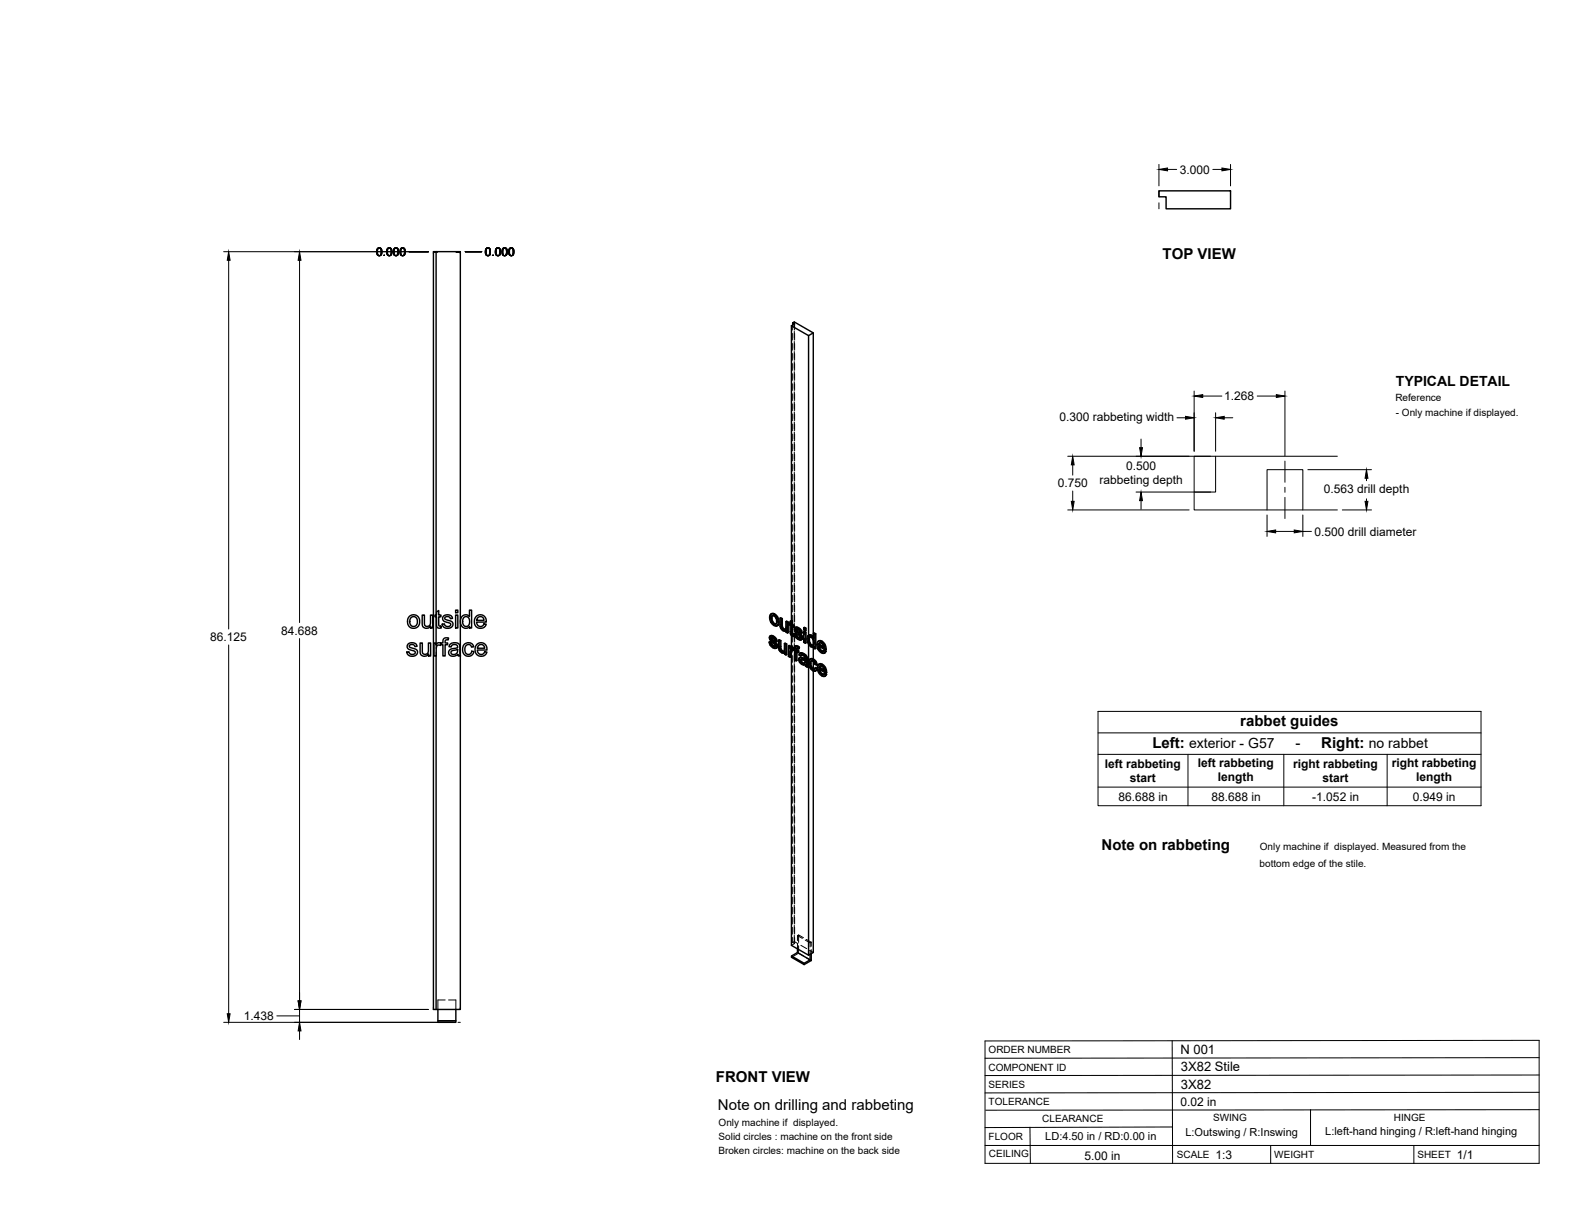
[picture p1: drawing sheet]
<svg xmlns="http://www.w3.org/2000/svg" width="559mm" height="432mm" viewBox="0 0 559 432" stroke-linecap="round" stroke-linejoin="round" font-family="sans-serif">
<!-- layer: Visible -->
<g fill="none" stroke="#000" stroke-width=".51">
<path d="M411.2 67.7h25.4v6.4h-22.9v-4.3h-2.5zM154.7 89.3h8.6v143.3M280.8 115.6v104.7M281.2 114.6l.6-.4 6.7 3.9-1.6 1-6.1-3.5M281.2 114.6l.7 .4-1.1 .6M281.2 114.6v.7M286.9 119.1v106.3M288.5 118.1v107.8M145.3 218.6l.9-.4a2.33 2.33 0 0 1 2.7 2.9 2.33 2.33 0 0 1-3.8 1.1l-.5-1.1a2.74 2.74 0 0 1 .7-2.5zM145.8 219.2l1.2-.4 .9 .8 .1 1.6-.7 1h-1.2l-.5-.6-.2-1.4zM149.8 218.2h.8v2.6a1.14 1.14 0 0 0 1.1 1.4 1.14 1.14 0 0 0 1-1.5v-2.5h.8v4.6h-.7v-.6a1.63 1.63 0 0 1-1.9 .7 1.63 1.63 0 0 1-1.1-1.8zM154.7 218.2v-128.9h-.9v268.9h.9"/>
<path d="M154.7 218.8v10M154.9 217.1l.8-.5v1.6h.7v.6h-.7v3.2l.7 .1 .2 .7-.6 .1a1.02 1.02 0 0 1-1.1-1.4v-2.7h-.6v-.6h.6zM157.4 218.6l1.3-.5a1.58 1.58 0 0 1 1.8 1.3l-.7 .1a.99 .99 0 0 0-1-.8 .99 .99 0 0 0-1 .9l2.6 1.1a1.59 1.59 0 0 1-.2 1.9 1.59 1.59 0 0 1-1.9 .3l-.8-.3-.4-.6-.2-.5 .8-.2a1.08 1.08 0 0 0 1.1 1 1.08 1.08 0 0 0 1-1l-1.9-.7a1.19 1.19 0 0 1-.5-2zM161.6 218.2h.8v4.6h-.8zM161.6 216.5h.8v.9h-.8zM163.9 218.7a1.73 1.73 0 0 1 2.7 .1v-2.3h.7v6.3h-.7v-.5a1.89 1.89 0 0 1-2.3 .4 1.89 1.89 0 0 1-1-2.2zM164.5 219.2l.9-.4 .9 .4 .3 1.2-.2 1.2a1.26 1.26 0 0 1-1.6 .5 1.26 1.26 0 0 1-.7-1.6zM168.9 218.8a2.14 2.14 0 0 1 2.5-.4 2.14 2.14 0 0 1 1.1 2.3h-3.4l.2 .8a1.29 1.29 0 0 0 1.2 .8 1.29 1.29 0 0 0 1.2-.9h.8l-.5 .9a2.33 2.33 0 0 1-3.1 0 2.33 2.33 0 0 1-.3-3.1zM169.5 219.1l1.3-.3a1.27 1.27 0 0 1 .9 1.3h-2.6zM273.6 217.8l.7-.2 .5 .2zM273.6 217.8l-.6 1.1 .5 1.9 1.3 1.2 .6 .1 .5-.3M273.6 219.4l.3 1.3"/>
<path d="M274.1 218.4l-.2 .8M274.6 218l.9 .9a1.64 1.64 0 0 1 .9 1.7M274.8 217.8l1.1 1.2M275.7 219.1l.4 1.7 .3-.2-.2 1.1M276.7 219.3l.6 .3 .3-.1v2.8M277.3 219.6v2.7h.3l.2 .5M277.6 219.5l-.6-.3-.3 .1 .2 3.3 1 1.2 .6 .2 .4-.2M144.8 228.5l1.3-.5a1.58 1.58 0 0 1 1.9 1.3l-.8 .1a1.02 1.02 0 0 0-1-.7 1.02 1.02 0 0 0-1 .7l2.2 .9a1.39 1.39 0 0 1 .6 1.8 1.39 1.39 0 0 1-1.7 .8l-.9-.2-.8-.5-.3-.8 .8-.2a1.09 1.09 0 0 0 1.1 1 1.09 1.09 0 0 0 1.1-1l-1.9-.7a1.19 1.19 0 0 1-.6-2zM149.1 228.1h.7v2.6a1.14 1.14 0 0 0 1.2 1.5 1.14 1.14 0 0 0 1-1.6v-2.5h.8v4.6h-.7v-.6a1.63 1.63 0 0 1-2 .7 1.63 1.63 0 0 1-1-1.8zM154 228.1h.7v.7a1.12 1.12 0 0 1 1.8-.5l.6-.2v-.5a1.33 1.33 0 0 1 .6-1.2 1.33 1.33 0 0 1 1.5 0l-.2 .6a.71 .71 0 0 0-.7 0 .71 .71 0 0 0-.4 .7v.4h.9v.6h-.9v4h-.8v-4h-.6v-.3l-.3 .6a1.02 1.02 0 0 0-1.2 .1 1.02 1.02 0 0 0-.2 1.2v2.4h-.8zM154.7 232.7v125.5M159.6 228.7l.7-.5 1.1-.2 1.5 .5 .5 4.2h-.8l-.2-.5a1.77 1.77 0 0 1-1.9 .7 1.77 1.77 0 0 1-1.3-1.6l.7-.9 1.6-.4a.68 .68 0 0 0 .8-.6 .68 .68 0 0 0-.8-.7 1.12 1.12 0 0 0-1.4 .9l-.8-.2z"/>
<path d="M160.2 231l1.4-.3a.42 .42 0 0 1 .5-.2 .42 .42 0 0 1 .2 .5v.1a1.2 1.2 0 0 1-1 1.1 1.2 1.2 0 0 1-1.3-.8zM163.3 232.7v125.5h-8.6M164.7 228.7l.1-.1a1.93 1.93 0 0 1 3.3 .9l-.8 .1a1.29 1.29 0 0 0-1.7-.8 1.29 1.29 0 0 0-.7 1.8l.2 .9 .7 .6a1.18 1.18 0 0 0 1.6-1l.7 .1-.3 .9a2.06 2.06 0 0 1-2.5 .6 2.06 2.06 0 0 1-1.2-2.2zM169.1 228.7a2.15 2.15 0 0 1 2.6-.4 2.15 2.15 0 0 1 1.1 2.3h-3.4l.1 .8a1.29 1.29 0 0 0 1.3 .8 1.29 1.29 0 0 0 1.2-.9l.8 .1-.5 .8a2.34 2.34 0 0 1-3.2-.1 2.34 2.34 0 0 1-.1-3.2zM169.8 229l.8-.3 .7 .1 .7 1.2h-2.6zM272.9 227.8l.5 .2M273.3 225.6l1.1 .1M273.4 228l.3-.1 .2 .7-.2 .2zM273.5 226.5l.1 .3 .2-.2 .2 .3M273.6 226.8l.2 .2 .3-.1 1.3 1.2M273.6 225.5l-.4 .2M273.7 228.8l.6 .5h.7"/>
<path d="M273.7 225.7l.5 .2 .2-.2 .7 .5M273.7 227.9l-.6-.2-.2 .1 .4 1.2 .7 .7a1.05 1.05 0 0 0 1.4 .2M273.8 227l1.2 1.2 .4-.1 .3 .5M273.8 226.3h.1M273.8 226.6v-.3l-.3 .1a1.11 1.11 0 0 1 1.4 1l.5 .2M273.9 220.7l.3-.2 .6 .8h-.3zM273.9 228.6l.6 .6M274 225.5l-.9 .2-.1 .8 .3 .8 1.6 1.5-.1 .7M274.2 225.9l.6 .5 .3-.2 .4 .6M274.2 220.5l-.3-1.3-.3 .2v-.3l.3-.6 .3-.1 .8 .5 .5 1.3-.2 1.1-.7 .1M274.3 229.3l.5 .2M274.8 226.4l.5 .6 .2-.2 .2 .7-.3 .1-.1-.6"/>
<path d="M274.8 221.3l.5 .1M274.9 229.4l-.1 .1M275.1 228.2l.3 .6 .3-.2 .1 .7M275.4 228.8l.2 .6 .2-.1-.1 .5M275.6 229.4l-.2 .5 .3-.1-.4 .2M276.1 220.8l-.2 1 .3-.1-.5 .4M276.2 227.1l.6 .3 .3-.1v2.8M276.8 227.4v2.8l.3-.1 .2 .5M276.8 230.2l.2 .5 .3-.1 .4 .4M277 230.7l.4 .4h.8l-.3 .1M277.1 227.3l-.6-.3-.3 .1v2.5l.2 1.1 .7 .8a.84 .84 0 0 0 1.3 .1M277.3 222.4l.2 .5 .3-.1 .4 .4"/>
<path d="M277.4 231.1l.5 .1M277.5 222.9l.5 .4h.7M278 223.3l.4 .2M278.3 228.3l.5 .3 .3-.1v3.7l-.3 .2v-3.8M278.4 231.6v.5l.4 .3M278.4 231.6l-.2 .1M278.7 223.3l-.3 .2M278.7 223.2l-.3 .3M278.8 220.5l.6 .4 .3-.2v3.8l-.3 .1v-3.7M278.9 223.8v.5l.5 .3M278.9 223.8l-.2 .1M279.1 228.5l-.5-.3-.3 .1v2.5l-.4 .4"/>
<path d="M279.7 220.7l-.6-.3-.3 .1-.1 2.7M280.2 229.4v.6l.6-.5 .4 .1M280.3 221.1l-.4 .1v.5l.4 .2 .1 2.9 .7 .9h.7l-.1-.6h-.5M280.3 220.5l.9-.3v1.4M280.4 230.6l.1 2.5-.2 .1v-2M280.5 229.3l-.5-.3-.3 .2v3.7l.6 .3M280.6 229.7l.6-.1 .5 .4M280.7 230.3l-.1 .1M280.8 225.4v4.1l-.3 .2v-.4l-.3 .1-.5-.2M280.9 220.4v1.3l.3-.1 .5 .3M280.9 221.7l.6 .3 .2-.1v.5l-.2 .1v-.5M280.9 229.7l.6 .4"/>
<path d="M280.9 224.8l.6 .2M281 225l.7 .1M281.2 220.2l-.9 .3v.9l-.4-.2M281.2 222.4v2.2M281.3 230.8l-.8-.4v.7M281.5 222.5l-.6-.3v2.5l.4 .1M281.5 230.6l.4 .3v3.3l.6 .3M281.5 230.6v-.2l-.2 .4M281.5 225.2v.6M281.5 230.7l-.2 .1M281.7 230l.2 .1M281.8 224.9l.5 .2"/>
<path d="M282.2 222.7h1.1M282.3 229.3h.8l.5 .3M282.3 225.1l.3-.2 .3 .7-.3 .2zM282.4 223.5v.3l.3-.2 .3 .3M282.4 223.8l.3 .2a1.11 1.11 0 0 1 1.3 .8l.2 .3M282.5 230.7l.6 .4 .3-.2v.5l-.3 .2v-.5M282.5 222.5l-.4 .2M282.6 229.1l-.4 .2M282.6 225.8l.5 .5h.8M282.6 222.7l.5 .2 .2-.2 .7 .5M282.6 224.9h-.8l.6 1.3 1.1 .8 .8-.1M282.7 224l1.3 1.3 .2-.2 .4 .6"/>
<path d="M282.7 223.3v.1M282.7 223.6v-.2h-.3a1.12 1.12 0 0 1 1.4 1.1l.6 .2M282.8 231.4v2.9l-.3 .2v-3.3l.6 .4M282.8 230v.6M282.9 229.4l.5 .4 .2-.2-.3 .7 .1-.5M282.9 225.6l.5 .6M282.9 222.5l-.9 .3-.1 .7 .5 1 1.3 1.2 .2 .5-.2 .3M283.1 222.9l.6 .5 .3-.2 .4 .6M283.1 229.3l-.5-.2-.5 .3-.2 1-.4-.3 .2-.1M283.1 226.3l.6 .2M283.3 230.3a.4 .4 0 0 0-.5-.4 .4 .4 0 0 0-.3 .5v.3l.3-.1 .6 .3M283.7 223.4l.5 .6 .2-.2 .2 .7-.2 .2-.2-.7"/>
<path d="M283.8 233.4l.8-.1 1 .4M283.8 226.5h-.1M284 234.3l.1 .5 .3-.1 .5 .4M284 225.3l.3 .5 .3-.1 .2 .6M284 234.1v.2l.2-.1 .2 .5M284 233.2l-.4 .2M284.1 234.8l.5 .5h.9M284.2 234l-.2 .1M284.2 231.8l.7 .3 .3-.2 .7 .5M284.2 234l.8 .2a.64 .64 0 0 1 .6 .6 .64 .64 0 0 1-.4 .7M284.3 234l-.1 .2M284.3 225.8l.2 .6 .3-.1-.2 .5"/>
<path d="M284.4 232.4l-.4 .4a.92 .92 0 0 1 1-.3 .92 .92 0 0 1 .6 .9v.5l-1.4-.5M284.4 233.2l-.9 .3-.1 .8 .5 1 1 .6a.61 .61 0 0 1 .9 .5l.6 .3M284.5 226.4l-.2 .5 .3-.1-.4 .3M284.5 231.6l-.7 .2M284.6 235.3h.9M284.9 232.1l.7 .5 .3-.2 .4 .5M285.1 224.2l.3-.2 .6 .3-.3 .2zM285.1 222.7l.3-.1 .6 .3-.3 .1zM285.1 224.2v3.7l.6 .3M285.1 222.7v.8l.6 .3M285.2 231.9l-.7-.3-.8 .3-.2 .5 .5 .4M285.6 232.6l.4 .5 .3-.2 .1 .5"/>
<path d="M286 224.3v3.8l-.3 .1v-3.7M286 222.9v.7l-.3 .2v-.8M286 233.1l.2 .5 .2-.2 .1 2.6M286.2 233.6v2.6l.3-.2 .1 .6-.2 .1-.2-.5M286.9 228.6v110.3l-6.1-3.5v-105M286.9 227.1l.2 1.2M287 225.4h1l.5 .4M287.1 226.1l.9 .2 .6 1v1.4l-.4 .4-.4-.1M287.1 226.1l-.2 1 .3-.2 .2 1.2M287.1 228.3l.3-.2 .7 .7-.4 .1zM287.2 226.1h-.1M287.3 225.2l-.6 .3"/>
<path d="M287.4 226l-.2 .9M287.4 235.5a1.17 1.17 0 0 0 .7 1.3l.5 .5M287.6 233.8l.8 .2 .2-.1 .9 .8M287.7 236.7l.7 .7h.6M287.7 225.6l.5 .4h.4M287.9 233.7l-.6 .2M287.9 234.4l-.2 .9M288 225.4l-.7-.2-.6 .3-.4 1 .2 1.4 .9 1.4a.76 .76 0 0 0 1.2 .1M288.1 228.8l.3 .1M288.4 234l.8 .8 .3-.1 .4 1.1-.2 .2-.5-1.2M288.5 238.1v99.8l-1.6 1M288.5 227.3v1.4"/>
<path d="M288.5 229.5v4.3M288.5 234.7v2.5M288.6 224.7l.5 .3 .3-.1v5.2l-.3 .1v-5.2M288.6 229.4v.5l.5 .3M288.6 229.5l-.2 .1M288.6 233.9l-1-.1a2.25 2.25 0 0 0-.1 3.3l.9 .9 .9 .1M289.2 237l.5 .4M289.4 224.9l-.5-.3-.3 .1v1.9l-.4-.6M289.7 236l-.6-.2-.5-1.1-.7-.3-.3 .3-.2 .8 .3-.2 .3 1.3M289.7 237.4l.3-.2-.2 .5-.5 .4zM290 237.2l-.5-.4-.3 .2a.49 .49 0 0 1-.3 .5 .49 .49 0 0 1-.5-.1M290.3 227.5h.6a1.83 1.83 0 0 1 1.8 1.1"/>
<path d="M290.4 228.7l1.8 1.1-.7-1.5a.61 .61 0 0 0-.7-.2 .61 .61 0 0 0-.4 .6l.3-.1 1.5 .8M290.4 235.7h.7a1.72 1.72 0 0 1 1.8 1.1M290.6 236.9l1.8 1.1-.6-1.4a.62 .62 0 0 0-.8-.3 .62 .62 0 0 0-.4 .6l.3-.1 1.5 .8M290.7 230.4l.7 .7 .7-.1M290.7 229.4l.3 .8M290.9 228l-.2 .6M290.9 238.5a1.08 1.08 0 0 0 1.3 .7h.1M290.9 237.6l.2 .8M291 236.3l-.1 .5M291.3 227.6l.9 .9a1.73 1.73 0 0 1 .9 1.8M291.4 231.1l.5 .1M291.5 235.9l.9 .8a1.68 1.68 0 0 1 .9 1.8"/>
<path d="M291.5 239.3l.6 .1M291.6 227.5l-.8-.2-.8 .5-.2 1.2 .3 1.1 .7 1.1 1.1 .6 .6-.1 .6-.7M291.8 235.7l-.7-.2-.9 .5-.2 .8 .2 1.4 .7 1.1 1.1 .7 .7-.1 .6-.7M292 231.1l-.1 .1M292.2 239.3l-.1 .1M292.2 230.8l.6 .4M292.4 228.8l.4 1.7 .3-.2-.3 .2M292.4 239l.6 .4M292.6 237l.4 1.7 .3-.2-.3 .2M292.8 230.6l-2.4-1.4 .3 1.2 .3-.2 .7 .7M293 238.8l-2.4-1.4 .3 1.1 .2-.1 .7 .7M293.1 231l-.7 .8"/>
<path d="M293.1 231l-.6-.4-.6 .6M293.3 239.2l-.7 .7M293.3 239.2l-.6-.4-.6 .6M282.9 336.7v1.3l-2.1 1.2v.5l4.5 2.5v-.4l-4.5-2.6M282.9 338l4.5 2.6-2.1 1.2M287.4 338.6v2M287.8 338.3v2.5l-2.5 1.4M155.4 358.2v4.5h6.3v-.5h-6.3M161.7 358.2v4"/>
</g>
<!-- layer: Hidden -->
<g fill="none" stroke="#000" stroke-width=".35">
<path d="M281.2 115.3v1.8M281.2 118.3v2.4M281.8 114.2v2.2M281.8 117.6v2.4M281.9 115v2.1M281.9 118.3v2.4M281.2 121.9v2.3M281.2 125.4v2.4M281.2 129v2.4M281.2 132.6v2.4M281.2 136.2v2.3M281.2 139.7v2.4"/>
<path d="M281.8 121.2v2.3M281.8 124.7v2.4M281.8 128.3v2.4M281.8 131.9v2.4M281.8 135.4v2.4M281.8 139v2.4M281.9 121.9v2.3M281.9 125.4v2.4M281.9 129v2.4M281.9 132.6v2.4M281.9 136.2v2.3M281.9 139.7v2.4"/>
<path d="M281.2 143.3v2.4M281.2 146.9v2.3M281.2 150.5v2.3M281.2 154v2.4M281.2 157.6v2.4M281.8 142.6v2.4M281.8 146.2v2.3M281.8 149.7v2.4M281.8 153.3v2.4M281.8 156.9v2.4M281.9 143.3v2.4M281.9 146.9v2.3"/>
<path d="M281.9 150.5v2.3M281.9 154v2.4M281.9 157.6v2.4M281.2 161.2v2.3M281.2 164.7v2.4M281.2 168.3v2.4M281.2 171.9v2.4M281.2 175.5v2.3M281.2 179v2.4M281.8 160.4v2.4M281.8 164v2.4M281.8 167.6v2.4"/>
<path d="M281.8 171.2v2.3M281.8 174.7v2.4M281.8 178.3v2.4M281.9 161.2v2.3M281.9 164.7v2.4M281.9 168.3v2.4M281.9 171.9v2.4M281.9 175.5v2.3M281.9 179v2.4M281.2 182.6v2.4M281.2 186.2v2.4M281.2 189.7v2.4"/>
<path d="M281.2 193.3v2.4M281.2 196.9v2.4M281.8 181.9v2.4M281.8 185.5v2.3M281.8 189v2.4M281.8 192.6v2.4M281.8 196.2v2.3M281.8 199.7v2.4M281.9 182.6v2.4M281.9 186.2v2.4M281.9 189.7v2.4M281.9 193.3v2.4"/>
<path d="M281.9 196.9v2.4M154.7 218.2v.6M273.3 218.9l.4 1.7-.2 .2M273.8 217.7l-.8 1.4M274.1 218.4l-.2 .1M274.2 218.3l.6 .1-.2 .1M274.8 218.4l.7 .7-.2 .2M275.5 219.1l.3 1.2-.3 .2M277 219.2l.1 2.9-.3 .2M281.2 200.4v2.4M281.2 204v2.4M281.2 207.6v2.4"/>
<path d="M281.2 211.2v2.4M281.2 214.7v2.4M281.2 218.3v2.4M281.8 203.3v2.4M281.8 206.9v2.4M281.8 210.5v2.3M281.8 214v2.4M281.8 217.6v2.4M281.9 200.4v2.4M281.9 204v2.4M281.9 207.6v2.4M281.9 211.2v2.4"/>
<path d="M281.9 214.7v2.4M281.9 218.3v2.4M154.7 228.8v1.4M154.7 231.4v1.3M163.3 232.6v.1M273.1 227.7l.5 1.1-.3 .2M273.2 226.1l.2 .6-.3 .1M273.3 225.7l-.3 .6M273.4 226.7l.3 .5-.3 .2M273.5 225.5l-.5 .3M273.6 228.8l.9 .9-.2 .1M273.7 227.2l1.4 1.4-.3 .1"/>
<path d="M273.7 220.6l1.1 1.2-.2 .1M273.8 226.3l.1-.2-.3 .2 .3-.2 .6 .2-.3 .1M274.5 226.3l.5 .4-.3 .2M274.5 229.7l.7 .2-.3 .2M274.8 221.8l.9 .2-.3 .1M275 226.7l.2 .6-.3 .1M275.1 229.3h-.1M275.1 229.3l-.2 .1M275.1 228.6l.2 .4-.3 .2M275.2 227.3l.5 .2M275.3 229l-.2 .3M275.5 229.9h-.3"/>
<path d="M275.5 221.3l-.2 .1M275.8 220.3l-.1 .8-.4 .3M275.9 221.9l-.2 .1M276.5 227v2.9l-.3 .2M276.5 229.9l.2 .6-.3 .2M276.7 230.5l.4 .5-.3 .2M277.1 222.1l.1 .6-.3 .1M277.1 231l.5 .5-.3 .1M277.2 222.7l.4 .5-.3 .2M277.6 223.2l.5 .4-.2 .2M277.6 231.5l.7 .1 .3-.2-.2 .1M278.1 223.6l.6 .2 .5-.2-.2 .2"/>
<path d="M278.2 231.1h.1M278.3 231l-.2 .2M278.5 230.9l-.3 .2M278.6 228.2v2.4l-.4 .4M278.6 231.4v.6l-.2 .1M278.6 232l.5 .2M278.7 223.3h.1M278.9 223.2l-.3 .2M279 223.1l-.3 .2M279.1 220.4v2.4l-.4 .4M279.2 223.6v.6l-.3 .1M279.2 224.2l.5 .3"/>
<path d="M280 231.5v1.2l-.3 .2M280 232.7l.5 .4M280 229v1.3M280.2 221.5l.4 .2-.3 .2M280.2 221v.5l-.3 .2M280.3 221.1l.3 .1M280.5 229.7v.1M280.5 230.4l.7-.2-.3 .2M280.6 221.7l.1 3-.3 .2M280.6 220.3v.9l-.3 .2M280.7 230.3l.1-.1-.2 .1M280.7 224.7l.2 .4-.3 .2"/>
<path d="M280.7 229.6l-.5 .4M280.8 220.3v2M280.8 223.5v1.9M280.8 229.5v.9M280.9 222.2l.3-.1v.3M280.9 225.1l.5 .4-.3 .2M281.2 230.2l.4 .4M281.2 222.1l.5 .3M281.2 221.9v2.4M281.2 225.5v2.3M281.2 229v2.4M281.2 232.6v2.4"/>
<path d="M281.2 236.2v2.3M281.2 239.8v2.3M281.4 225.5l.4 .2M281.5 230.4l.2-.2-.1 .4M281.7 230.5l.5 .3-.3 .1M281.7 230.2l-.1 .4M281.7 230.1l-.2 .2M281.8 221.2v2.4M281.8 224.7v2.4M281.8 228.3v2.4M281.8 231.9v2.4M281.8 235.5v2.3"/>
<path d="M281.8 239v2.4M281.9 221.9v2.4M281.9 225.5v2.3M281.9 229v2.4M281.9 232.6v2.4M281.9 236.2v2.3M281.9 239.8v2.3M281.9 230.1l.3 .2M282 224.7l.5 1.1-.3 .2M282.1 223.1l.2 .6-.3 .1M282.2 230.8v3.2l-.3 .2M282.2 234l.6 .3"/>
<path d="M282.2 222.7l-.3 .6M282.3 223.7l.3 .5-.3 .2M282.3 229.3l-.1 1-.3 .1M282.4 222.5l-.4 .4M282.4 229.2l-.4 .3M282.5 225.8l.9 .9-.3 .2M282.5 231.2l.3-.1v.3M282.6 223.3l.2-.2-.1 .2M282.6 230l.3-.2-.1 .2M282.6 224.2l1.4 1.4-.3 .1M282.8 231.1l.6 .3M282.8 223.1l-.3 .2"/>
<path d="M282.8 223.1l.6 .2-.3 .1M282.9 229.8l.3 .1-.2 .2M283.2 229.9l.3 .2M283.4 223.3l.5 .4-.3 .2M283.4 226.7l.7 .2-.3 .2M283.7 233.8l.2 1-.2 .2M283.7 231.9l.3-.2-.5 .7M283.7 232.2l.6 .4M283.8 233.4l-.4 .6M283.9 226.3h.1M283.9 223.7l.2 .6-.3 .2M283.9 233.3l-.4 .3"/>
<path d="M283.9 234.8l.9 .8-.3 .1M284 226.3l-.2 .2M284 225.6l.2 .4-.3 .2M284.1 224.3l.5 .2M284.2 226l-.2 .3M284.3 232.4l.3-.2-.2 .2M284.3 233.9l-.1 .1M284.4 233.8l-.2 .2zM284.4 233.8l-.3 .2M284.4 226.9h-.3M284.5 233.8l1.4 .5-.3 .1M284.6 232.2l.5 .2-.3 .1"/>
<path d="M284.8 235.6l.6 .2-.3 .1M285.1 232.4l.6 .6-.2 .1M285.4 235.8l.6-.1-.3 .2M285.4 226.5v1.3l-.3 .1M285.4 222.6v.7l-.3 .2M285.4 227.8l.6 .3M285.4 224v1.3M285.4 223.3l.6 .3M285.6 233.7l.3 .1M285.7 235.2l-.3 .2M285.7 233l.2 .6-.3 .2M285.8 235.1l-.3 .2"/>
<path d="M285.9 234.3v.7l-.4 .2M285.9 233.6l-.3 .3M286 235.7l.1 .5-.3 .2M286.1 236.2l.5 .4M286.6 226.6l.2 1.1-.3 .2M286.8 225.6l-.2 1-.3 .1M286.8 227.7l.5 1-.3 .1M286.9 225.4v3.2M287 225.3l-.5 .5M287.1 235l.5 1.7-.3 .1M287.3 228.7l.7 .6-.3 .2M287.3 234l-.2 1-.2 .2"/>
<path d="M287.4 225.9l.6 .1-.3 .1M287.4 225.9v.1M287.5 225.9l-.3 .2 .2-.2M287.6 236.7l1 1.1-.2 .2M287.6 233.7l-.6 .5M287.9 234.4l-.2 .1M288 234.4h.7l-.3 .2M288 229.3h.9l-.2 .1M288 226l.7 .7-.3 .1M288.5 225.9v1.4M288.5 228.7v.8M288.5 233.8v.9"/>
<path d="M288.5 237.2v.9M288.6 226l.3 .4M288.6 237.8l.9 .2M288.7 234.4l.4 .5-.3 .1M288.7 228.9h-.3M288.7 226.7l.2 1.2-.3 .2M288.9 224.6v1.8l-.3 .2M288.9 229.3v.5l-.3 .1M288.9 229.8l.5 .3M288.9 227.9l-.1 .8-.4 .3M289.1 234.9l.3 .7-.3 .2M289.2 237.4h-.2"/>
<path d="M289.4 235.6l.5 .2M289.5 236.8l-.6 .7M290.1 228.6l.4 1.7-.3 .1M290.3 236.8l.4 1.7-.3 .1M290.4 229.2l.3-.1v.3M290.5 230.3l1.2 1.1-.3 .2M290.5 227.4l-.7 1.4M290.6 237.4l.3-.1v.3M290.7 229.1l2.4 1.4M290.7 238.5l1.1 1.1-.3 .2M290.7 235.6l-.7 1.4M290.9 237.3l2.4 1.4"/>
<path d="M290.9 228l-.2 .1M291 227.9l.6 .1-.2 .2M291 236.3l.2-.2-.3 .2M291.2 236.1l.6 .1-.3 .2M291.6 228l.7 .8-.3 .1M291.7 231.4l.9 .2-.3 .2M291.8 236.2l.7 .8-.3 .1M291.8 239.6l1 .3-.3 .1M292.1 231h.1M292.2 229.4l.3 .2M292.2 231h.1M292.3 228.8l.2 .8-.3 .2"/>
<path d="M292.4 237.6l.3 .2M292.4 239.2l-.3 .2M292.5 237l.2 .8-.3 .2M292.5 230.6l-.3 .4M292.7 238.8l-.4 .4M292.7 231.6h-.1M292.9 239.8l-.1 .1M281.2 243.3v2.4M281.2 246.9v2.4M281.2 250.5v2.3M281.2 254v2.4M281.2 257.6v2.4"/>
<path d="M281.8 242.6v2.4M281.8 246.2v2.4M281.8 249.7v2.4M281.8 253.3v2.4M281.8 256.9v2.4M281.9 243.3v2.4M281.9 246.9v2.4M281.9 250.5v2.3M281.9 254v2.4M281.9 257.6v2.4M281.2 261.2v2.4M281.2 264.8v2.3"/>
<path d="M281.2 268.3v2.4M281.2 271.9v2.4M281.2 275.5v2.4M281.2 279v2.4M281.8 260.5v2.3M281.8 264v2.4M281.8 267.6v2.4M281.8 271.2v2.4M281.8 274.7v2.4M281.8 278.3v2.4M281.9 261.2v2.4M281.9 264.8v2.3"/>
<path d="M281.9 268.3v2.4M281.9 271.9v2.4M281.9 275.5v2.4M281.9 279v2.4M281.2 282.6v2.4M281.2 286.2v2.4M281.2 289.8v2.3M281.2 293.3v2.4M281.2 296.9v2.4M281.8 281.9v2.4M281.8 285.5v2.3M281.8 289v2.4"/>
<path d="M281.8 292.6v2.4M281.8 296.2v2.4M281.8 299.8v2.3M281.9 282.6v2.4M281.9 286.2v2.4M281.9 289.8v2.3M281.9 293.3v2.4M281.9 296.9v2.4M281.2 300.5v2.4M281.2 304v2.4M281.2 307.6v2.4M281.2 311.2v2.4"/>
<path d="M281.2 314.7v2.4M281.2 318.3v2.4M281.8 303.3v2.4M281.8 306.9v2.4M281.8 310.5v2.3M281.8 314v2.4M281.8 317.6v2.4M281.9 300.5v2.4M281.9 304v2.4M281.9 307.6v2.4M281.9 311.2v2.4M281.9 314.7v2.4"/>
<path d="M281.9 318.3v2.4M281.2 334.4l.7 .4M281.2 321.9v2.4M281.2 325.5v2.4M281.2 329v2.4M281.2 332.6v1.8M281.8 321.2v2.4M281.8 324.8v2.3M281.8 328.3v2.4M281.8 331.9v2.2M281.8 334.1l-.6 .3M281.8 334.1l1.3 .7"/>
<path d="M281.9 321.9v2.4M281.9 325.5v2.4M281.9 329v2.4M281.9 332.6v2.2M281.9 334.8l-1.1 .6M282.9 333.7v-1.7l.4-.3v2.7M282.9 334.9v1.8M282.9 332l1.8 1M283.3 338.2l-2.5 1.5M283.3 335.6v2.6M283.3 331.7l1.8 1M283.3 338.2l1.8 1"/>
<path d="M284.1 335.4l2.1 1.2M285.7 333.5l1.7 1 .4-.2M286.1 333.3l1.7 1M286.1 339.8l1.7 1M287.3 337.2l1.2 .7M287.4 334.5v1.5M287.4 337.2v1.4M287.8 334.3v1.4M287.8 336.9v1.4M157.9 354.8h-2.5v3.4M159.2 354.8h2.5v3.4"/>
</g>
<!-- layer: Reference -->
<g fill="none" stroke="#000" stroke-width=".35">
<path d="M411.2 67.7v2.1M411.2 72v2.1M436.6 67.7v2.1M436.6 72v2.1M153.8 89.3h1.6zM154.6 89.3h-.8h1.6h-1.6v.8M161.7 89.3h1.6zM162.5 89.3h.8v.8M431.3 161.9v12.7h-7.6M474.5 161.9h-50.8v19h50.8M449.5 180.9v-14.3h12.7v14.3M153.8 357.4v.8h.8"/>
<path d="M163.3 357.4v.8h-.8M162.5 362.7h.8"/>
</g>
<!-- layer: Hidden Narrow -->
<path d="M274.6 228l-.3 .2M276.5 229.3l-.3 .2M277 221.5l-.3 .2M278.6 230.2l-.3 .1M279.1 222.4l-.3 .1M280.6 223.9l-.3 .2M282.2 229.9l-.3 .1M283.5 225l-.3 .2M285 234l-.3 .1M285.9 234.5l-.3 .2" fill="none" stroke="#000" stroke-width=".35"/>
<!-- layer: Visible Narrow -->
<path d="M274.5 227.3l-.2 .2M277.1 229.4l-.3 .1M277.6 221.6l-.3 .1M281.2 224.3l-.3 .1M282.8 230.2l-.3 .2M283.4 224.3l-.3 .2M284.9 233.4l-.3 .2M286.5 234l-.3 .2M286.5 234.9l-.3 .2" fill="none" stroke="#000" stroke-width=".35"/>
<!-- layer: Titleblock -->
<path d="M349.5 369.3l196.6-.2v43.7h-196.6zM415.9 369.3l.1 43.5M546.1 375.3l-196.6 .2M365.4 399.9l.2 12.9M416 399.9l-66.5 .2M465 393.7v12.7M546.1 393.7l-196.3 .2M546.1 387.6l-196.6 .2M546.1 381.4l-196.6 .2M349.5 406.4h196.6M450.8 406.4v6.4M501.6 406.4v6.4" fill="none" stroke="#000" stroke-width=".36"/>
<!-- layer: FD_Dimensions -->
<g fill="none" stroke="#000" stroke-width=".35">
<path d="M411.2 58.3v7.7M436.6 58.3v7.7M414.2 60.1h3.3M430.3 60.1h3.2M79.4 89.3h72.6M81.1 92.4v130.8M106.3 92.4v128.5M165.1 89.3h5.8M423.7 138.7v21.4M455.9 138.7v23.1M404.8 155.8v3M417.6 148.2h3"/>
<path d="M426.7 140.5h6.8M431.3 146.5v13.6M434.3 148.2h3.1M446 140.5h6.8M378.8 161.9h50.7M380.6 164.9v3.7M380.6 174.2v3.7M403.1 174.6h26.4M404.8 177.6v3.1M464 166.6h22.6M484.8 169.7v.9M484.8 177v.9"/>
<path d="M378.8 180.9h43.1M449.5 182.7v7.6M452.6 188.6h6.6M462.2 182.7v7.6M462.2 188.6h3.1M476.2 180.9h10.4M81.1 228.8v130.9M106.3 226.6v128.5M104.5 358.2h47.5M106.3 358.2v4.5M79.4 362.7h81.3M98.2 360.4h8.1"/>
<path d="M106.3 365.8v3"/>
</g>
<g fill="#000" stroke="#000" stroke-width=".35">
<path d="M411.2 60.1l3-.5v1zM433.5 59.6l3.1 .5-3.1 .5zM81.1 89.3l.5 3.1h-1zM106.3 89.3l.5 3.1h-1zM404.3 158.8h1l-.5 3.1zM420.6 147.7l3.1 .5-3.1 .5zM423.7 140.5l3-.5v1zM431.3 148.2l3-.5v1zM452.8 140l3.1 .5-3.1 .5zM380.6 161.9l.5 3h-1zM380.1 177.9h1l-.5 3zM404.8 174.6l.5 3h-1z"/>
<path d="M484.3 177.9h1l-.5 3zM484.8 166.6l.5 3.1h-1zM449.5 188.6l3.1-.6v1.1zM459.2 188l3 .6-3 .5zM80.6 359.7h1l-.5 3zM105.8 355.1h1l-.5 3.1zM106.3 362.7l.5 3.1h-1z"/>
</g>
<!-- layer: Smart Centers -->
<path d="M455.9 163.6v7.5M455.9 172.9v1.8M455.9 176.5v7.5" fill="none" stroke="#000" stroke-width=".35"/>
<!-- layer: Custom Tables -->
<path d="M389.6 252.4h135.9v33.5h-135.9zM389.6 260h135.9M389.6 267.7h135.9M389.6 279.3h135.9M421.5 267.7v18.2M455.5 267.7v18.2M492.1 267.7v18.2" fill="none" stroke="#000" stroke-width=".35"/>
<g font-size="5.3">
<text x="412.5" y="92">TOP VIEW</text>
<text x="440" y="257.6">rabbet guides</text>
<text x="408.9" y="265.2">Left: exterior - G57</text>
<text x="459.6" y="265.2">-</text>
<text x="468.8" y="265.2">Right: no rabbet</text>
<text x="390.9" y="301.7">Note on rabbeting</text>
<text x="254" y="383.9">FRONT VIEW</text>
<text x="254.7" y="393.8">Note on drilling and rabbeting</text>
</g>
<text font-size="5" x="495.2" y="136.9">TYPICAL DETAIL</text>
<g font-size="4.6">
<text x="418.8" y="373.8">N 001</text>
<text x="419" y="380.2">3X82 Stile</text>
<text x="419" y="386.2">3X82</text>
</g>
<g font-size="4.3">
<text x="418.6" y="61.6">3.000</text>
<text x="133.4" y="90.8">0.000</text>
<text x="172" y="90.8">0.000</text>
<text x="434.3" y="142">1.268</text>
<text x="375.9" y="149.3">0.300 rabbeting width</text>
<text x="399.5" y="166.8">0.500</text>
<text x="375.3" y="172.9">0.750</text>
<text x="390" y="171.9">rabbeting depth</text>
<text x="469.7" y="174.9">0.563 drill depth</text>
<text x="466.4" y="190">0.500 drill diameter</text>
<text x="74.6" y="227.5">86.125</text>
<text x="99.8" y="225.2">84.688</text>
<text x="392" y="272.4">left rabbeting</text>
<text x="425" y="272">left rabbeting</text>
<text x="458.8" y="272.4">right rabbeting</text>
<text x="493.8" y="272">right rabbeting</text>
<text x="400.9" y="277.5">start</text>
<text x="432.1" y="277.1">length</text>
<text x="469.2" y="277.5">start</text>
<text x="502.4" y="277.1">length</text>
<text x="396.8" y="284.1">86.688 in</text>
<text x="429.8" y="284.1">88.688 in</text>
<text x="465.6" y="284.1">-1.052 in</text>
<text x="501.3" y="284.1">0.949 in</text>
<text x="86.5" y="361.9">1.438</text>
<text x="418.8" y="392.4">0.02 in</text>
<text x="384.8" y="411.6">5.00 in</text>
<text x="431.3" y="411.1">1:3</text>
<text x="516.9" y="411.1">1/1</text>
</g>
<g font-size="3.9">
<text x="370.9" y="404.5">LD:4.50 in / RD:0.00 in</text>
<text x="420.6" y="403.1">L:Outswing / R:Inswing</text>
<text x="470.2" y="402.8">L:left-hand hinging / R:left-hand hinging</text>
</g>
<g font-size="3.5">
<text x="495.1" y="142.4">Reference</text>
<text x="495.2" y="147.5">- Only machine if displayed.</text>
<text x="447" y="301.7">Only machine if displayed. Measured from the</text>
<text x="446.9" y="307.7">bottom edge of the stile.</text>
<text x="350.8" y="373.6">ORDER NUMBER</text>
<text x="350.8" y="379.9">COMPONENT ID</text>
<text x="350.8" y="386.1">SERIES</text>
<text x="350.8" y="392.2">TOLERANCE</text>
<text x="255" y="399.4">Only machine if displayed.</text>
<text x="369.8" y="398.1">CLEARANCE</text>
<text x="430.4" y="397.8">SWING</text>
<text x="494.5" y="397.6">HINGE</text>
<text x="255" y="404.5">Solid circles : machine on the front side</text>
<text x="350.8" y="404.5">FLOOR</text>
<text x="254.9" y="409.6">Broken circles: machine on the back side</text>
<text x="350.8" y="410.5">CEILING</text>
<text x="417.5" y="410.9">SCALE</text>
<text x="452.1" y="410.9">WEIGHT</text>
<text x="502.9" y="410.9">SHEET</text>
</g>
</svg>
